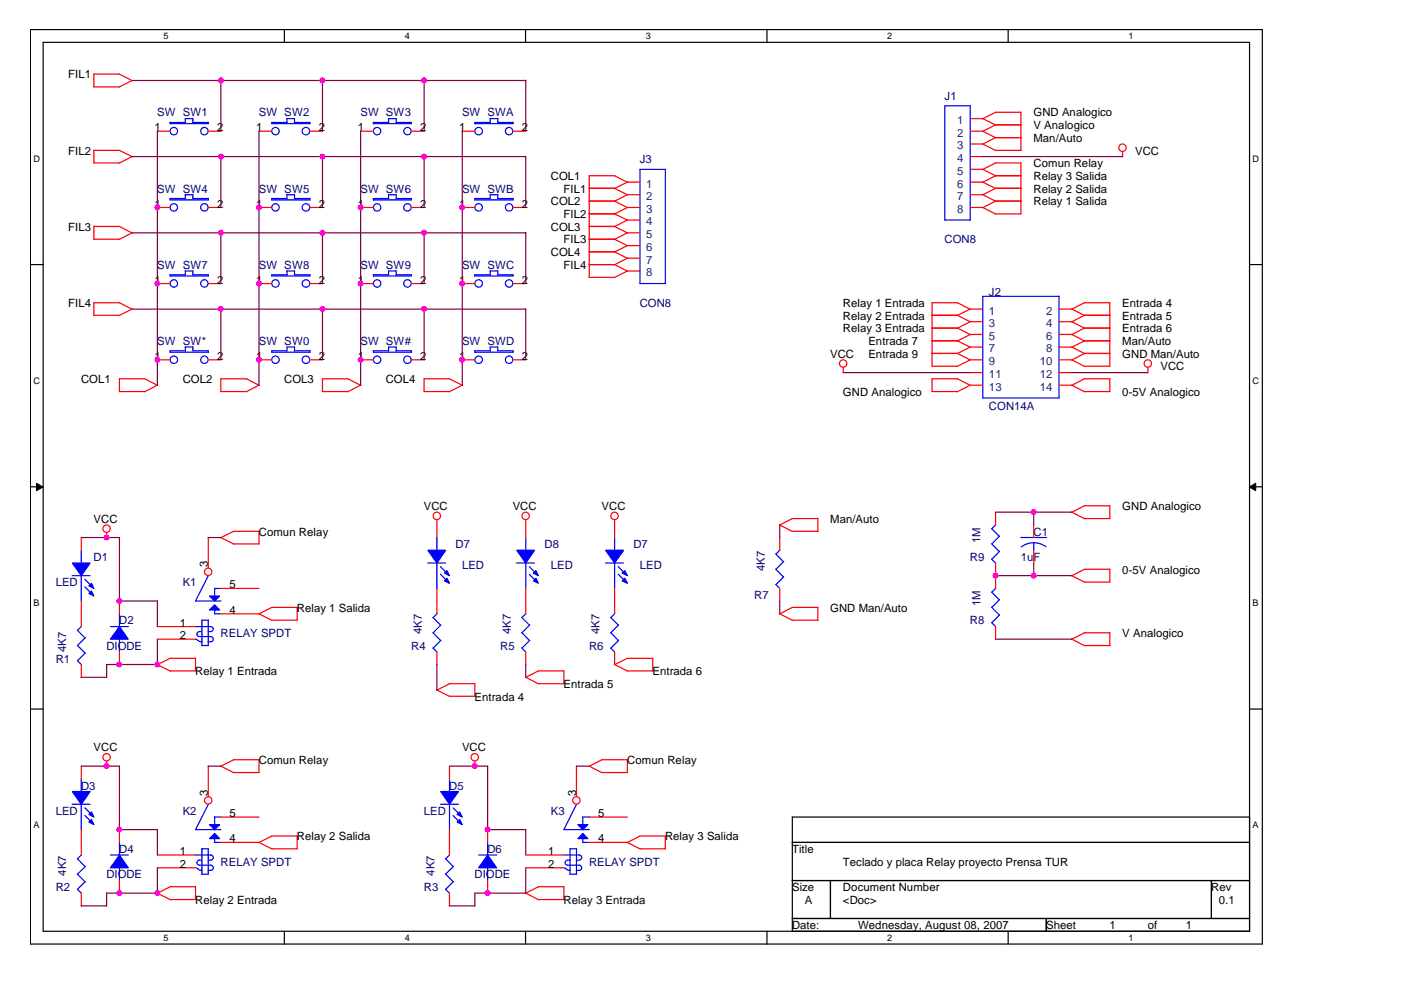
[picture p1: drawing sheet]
<svg xmlns="http://www.w3.org/2000/svg" width="297mm" height="210mm" viewBox="0 0 297 210" stroke-linecap="round" stroke-linejoin="round" font-family="sans-serif">
<path d="M6.4 6.3h261.2v193.9h-261.2zM9.2 9h255.7v188.5h-255.7z" fill="none" stroke="#000" stroke-width=".25"/>
<g fill="#fff">
<path d="M34.7 6.6h1v2.1h-1z"/>
<path d="M34.7 197.8h1v2.1h-1z"/>
</g>
<path d="M60.3 6.3v2.7M60.3 197.5v2.7" fill="none" stroke="#000" stroke-width=".25"/>
<g fill="#fff">
<path d="M85.8 6.6h1.1v2.1h-1.1z"/>
<path d="M85.8 197.8h1.1v2.1h-1.1z"/>
</g>
<path d="M111.4 6.3v2.7M111.4 197.5v2.7" fill="none" stroke="#000" stroke-width=".25"/>
<g fill="#fff">
<path d="M136.9 6.6h1.1v2.1h-1.1z"/>
<path d="M136.9 197.8h1.1v2.1h-1.1z"/>
</g>
<path d="M162.6 6.3v2.7M162.6 197.5v2.7" fill="none" stroke="#000" stroke-width=".25"/>
<g fill="#fff">
<path d="M188.1 6.6h1.1v2.1h-1.1z"/>
<path d="M188.1 197.8h1.1v2.1h-1.1z"/>
</g>
<path d="M213.7 6.3v2.7M213.7 197.5v2.7" fill="none" stroke="#000" stroke-width=".25"/>
<g fill="#fff">
<path d="M239.3 6.6h1v2.1h-1z"/>
<path d="M239.3 197.8h1v2.1h-1z"/>
<path d="M7.1 32.6h1.3v2.1h-1.3z"/>
<path d="M265.6 32.6h1.3v2.1h-1.3z"/>
<path d="M7.1 79.7h1.3v2.1h-1.3z"/>
<path d="M265.6 79.7h1.3v2.1h-1.3z"/>
</g>
<path d="M6.4 56.1h2.8M264.9 56.1h2.7" fill="none" stroke="#000" stroke-width=".25"/>
<g fill="#fff">
<path d="M7.1 126.8h1.2v2.1h-1.2z"/>
<path d="M265.6 126.8h1.2v2.1h-1.2z"/>
</g>
<path d="M6.4 103.2h2.8M264.9 103.2h2.7" fill="none" stroke="#000" stroke-width=".25"/>
<g fill="#000" stroke="#000" stroke-width=".21">
<path d="M7.7 102.5l1.4 .8-1.4 .7z" fill-rule="evenodd"/>
<path d="M264.9 103.3l1.3-.8v1.5z" fill-rule="evenodd"/>
</g>
<g fill="#fff">
<path d="M7.1 173.9h1.2v2.1h-1.2z"/>
<path d="M265.6 173.9h1.2v2.1h-1.2z"/>
</g>
<path d="M6.4 150.3h2.8M264.9 150.3h2.7M168 173.2h96.9v24.3h-96.9zM168 178.6h96.9M168 186.7h96.9M168 194.7h96.9M176.1 186.7v8M221.8 194.7v2.8M256.8 186.7v8" fill="none" stroke="#000" stroke-width=".25"/>
<g fill="none" stroke="#f00" stroke-width=".25">
<path d="M25.3 15.7l2.7 1.4M25.4 15.7h-5.5v2.7h5.4M28 17.1l-2.7 1.4M19.9 31.8v2.8h5.4M19.9 31.9h5.5M25.3 31.9l2.7 1.3M28 33.2l-2.7 1.4M33.4 27.8h2.7M44.2 27.8h2.6M54.9 27.8h2.7M65.7 27.8h2.7M76.5 27.8h2.7"/>
<path d="M87.2 27.8h2.7M98 27.8h2.7M108.8 27.8h2.7M124.9 39.9h5.5M124.9 37.3h5.5M124.9 37.2v21.6M130.3 39.9l2.8 1.4M130.3 37.3l2.8 1.4M133 38.6h2.7M133 38.6l-2.7 1.4M205.7 27.8h2.7l2.7 1.4M205.7 38.6h2.7l2.7 1.4"/>
<path d="M205.7 25.2h2.7l2.7 1.3M205.7 30.5h2.7l2.7 1.4M205.7 33.2h2.7M205.7 35.9h2.7l2.7 1.4M211 34.6h5.5M211 37.3h5.5M211 39.9h5.5M211 29.2h5.5M211 26.5h5.5M211 23.8h5.5M211.1 34.6l-2.8 1.3M211.1 37.3l-2.8 1.4"/>
<path d="M211.1 39.9l-2.8 1.4M211.1 29.2l-2.8 1.4M211.1 31.9h5.4M211.1 26.5l-2.8 1.4M211.1 23.8l-2.8 1.4M216.5 23.8v8.1M216.5 34.5v10.8M238 32.1v1.1M19.9 48h5.5M19.9 48v2.7h5.4M25.3 48l2.7 1.4M28 49.4l-2.7 1.4"/>
<path d="M33.4 44h2.7M44.2 44h2.6M54.9 44h2.7M65.7 44h2.7M76.5 44h2.7M87.2 44h2.7M98 44h2.7M108.8 44h2.7M124.9 42.6h5.5M124.9 45.3h5.5M124.9 48h5.5M124.9 50.7h5.5"/>
<path d="M124.9 53.4h5.5M124.9 56.1h5.5M124.9 58.8h5.4M130.3 50.7l2.8 1.4M130.3 56.1l2.8 1.4M130.3 42.6l2.8 1.4M130.3 48l2.8 1.4M130.3 53.4l2.8 1.4M133 52.1h2.7M133 52.1l-2.7 1.3M135.7 44h-2.7l-2.7 1.4 2.8 1.3M135.7 41.3h-2.7l-2.7 1.4"/>
<path d="M135.7 46.7h-2.7l-2.7 1.4M135.7 49.4h-2.7l-2.7 1.4M135.7 54.7h-2.7l-2.7 1.4M135.7 57.5h-2.7l-2.7 1.4M205.7 44h2.7l2.7 1.4M205.7 41.3h2.7l2.7 1.4M211 42.6h5.5M211.1 42.6l-2.8 1.4M211.1 45.3h5.4M19.9 64.2h5.5M19.9 64.1v2.8h5.4M25.3 64.2l2.7 1.4"/>
<path d="M28 65.5l-2.7 1.4M33.4 60.1h2.7M33.4 76.3h2.7M44.2 60.1h2.6M44.2 76.3h2.6M54.9 60.1h2.7M54.9 76.3h2.7M65.7 60.1h2.7M65.7 76.3h2.7M76.5 60.1h2.7M76.5 76.3h2.7M87.2 60.1h2.7"/>
<path d="M87.2 76.3h2.7M98 60.1h2.7M98 76.3h2.7M108.8 60.1h2.7M108.8 76.3h2.7M178.8 77.9v1.1M197.6 66.9h5.4M197.6 69.6h5.4M197.6 72.3h5.4M197.6 74.9h5.4M197.6 64.2h5.4M197.6 64.1v13.5h5.4"/>
<path d="M203 64.2l2.7 1.4M203 66.9l2.7 1.3M203 69.6l2.7 1.4M203 72.3l2.7 1.3M203 74.9l2.7 1.4M205.7 79h2.7M208.4 76.3h-2.7l-2.7 1.4M208.4 65.5h-2.7l-2.7 1.4M208.4 68.2h-2.7l-2.7 1.4M208.4 70.9h-2.7l-2.7 1.4M208.4 73.6h-2.7l-2.7 1.4M224.5 76.3h2.8l2.7 1.4"/>
<path d="M224.5 65.5h2.8l2.7 1.4M224.5 68.2h2.8l2.7 1.4M224.5 70.9h2.8l2.7 1.4M224.5 73.6h2.8l2.7 1.4M224.5 79h2.8M229.9 64.2h5.4M229.9 66.9h5.4M229.9 69.6h5.4M229.9 72.3h5.4M229.9 74.9h5.4M229.9 64.2l-2.7 1.4M229.9 66.9l-2.7 1.3"/>
<path d="M229.9 69.6l-2.7 1.4M229.9 74.9l-2.7 1.4M229.9 77.6h5.4M229.9 72.3l-2.7 1.3M235.3 64.1v13.5M243.4 77.9v1.1M25.3 83h5.4M25.3 80.3v2.7M25.3 80.3h5.4M30.7 80.3l2.7 1.4M33.4 81.7l-2.7 1.4M46.8 80.3h5.5l2.7 1.4"/>
<path d="M46.8 80.3v2.7h5.4M54.9 81.7l-2.7 1.4M68.3 83h5.5M68.4 80.3h5.4M68.4 80.3v2.7M73.8 80.3l2.7 1.4M76.5 81.7l-2.8 1.4M89.9 80.3h5.4M89.9 80.3v2.7h5.4M95.3 80.3l2.8 1.4M98 81.7l-2.7 1.4M197.6 80.3v2.7h5.4"/>
<path d="M197.6 80.3h5.4M203 80.3l2.7 1.4M208.4 81.7h-2.7l-2.7 1.4M224.5 81.7h2.8l2.7 1.4M229.9 80.3h5.4M229.9 80.3l-2.7 1.4M229.9 83h5.4M235.3 80.3v2.7M17.2 114v2.7M22.6 112.9v1.1M44.2 114v6.4M46.8 114l2.8 1.4"/>
<path d="M49.5 112.7l5.4-.1v2.7M49.5 112.7l-2.7 1.3M49.5 115.3h5.5M92.6 110.2v3.8M111.5 110.2v3.8M130.3 110.2v3.8M165.3 114v2.7M165.3 111.3l2.7 1.4M167.9 109.9h5.5M168 112.7h5.4M168 109.9l-2.7 1.4M173.4 109.9v2.8"/>
<path d="M211.1 108.6v2.7M211.1 119.4v5.4M219.2 111.3v2.7M219.2 116.7v2.7M227.3 108.6l2.7 1.4M229.9 107.2h5.4M229.9 107.2l-2.7 1.4M229.9 109.9h5.4M235.3 107.2v2.7M17.2 127.4v5.4M25.3 127.4v2.7M25.3 138.2v2.7"/>
<path d="M33.4 132.8h8.1M33.4 135.5h8.1M36 139.6l5.5-.1v2.7M36.1 139.6l-2.8 1.3M46.8 124.8h8.1M46.8 130.1h8.1l2.8 1.4M57.6 128.8h5.4M57.6 128.8l-2.7 1.4M63 128.7v2.8h-5.4M92.6 124.8v5.3M92.6 138.2v2.7M111.5 124.8v5.3"/>
<path d="M111.5 138.2v2.7M130.3 124.8v5.3M130.3 138.2v2.7l2.8 1.4 5.3-.1M133 139.6h5.4v2.6M133 139.6l-2.7 1.3M165.3 124.8v2.6M165.3 130.1l2.7 1.4M167.9 128.8h5.5M168 131.5h5.4M168 128.8l-2.7 1.4M173.4 128.7v2.8M211.1 132.8v2.7"/>
<path d="M227.3 122.1l2.7 1.4M229.9 134.2h5.4M229.9 120.7h5.4M229.9 134.2l-2.7 1.4 2.8 1.3M229.9 136.9h5.4M229.9 120.7l-2.7 1.4M229.9 123.4h5.4M235.3 120.7v2.7M235.3 134.1v2.8M17.2 140.9v2.7M33.4 140.9l2.7 1.4 5.4-.1M92.6 146.3l2.7 1.4"/>
<path d="M95.3 145h5.4M95.3 145l-2.7 1.4M95.3 147.6h5.4M100.7 144.9v2.7M111.5 143.6l2.7 1.4M119.6 142.2v2.8h-5.5M119.6 142.2h-5.5l-2.7 1.4M17.2 162.4v2.8M17.2 175.9v5.4M22.6 161.4v1.1M25.3 175.9v2.7M44.2 162.4v6.5"/>
<path d="M46.8 173.2h8.1M46.8 178.6h8.1l2.8 1.4M49.5 161.1h5.4M49.5 161.1l-2.7 1.4 2.8 1.3M49.5 163.8h5.5M54.9 161v2.8M57.6 177.3h5.4M57.6 177.3l-2.7 1.4M63 177.2v2.8h-5.4M95.3 162.4v2.8M95.3 175.9v5.4M100.7 161.4v1.1"/>
<path d="M103.4 175.9v2.7M122.2 162.4v6.5M124.9 173.2h8.1M124.9 178.6h8.1l2.7 1.4M124.9 162.4l2.7 1.4M133 161.1h-5.4l-2.7 1.4M133 161l.1 2.8h-5.5M135.6 177.3h5.5M135.7 180h5.4M135.7 177.3l-2.7 1.4M141.1 177.2v2.8M17.2 189.4v2.7"/>
<path d="M25.3 186.7v2.7M33.4 181.3h8.1M33.4 184h8.1M36 188h5.5M36.1 188l-2.8 1.4 2.8 1.4M36.1 190.7h5.4M41.5 188v2.7M95.3 189.4v2.7M103.4 186.7v2.7M111.5 181.3h8.1M111.5 184h8.1M111.5 189.4l2.7 1.4"/>
<path d="M119.6 188h-5.5l-2.7 1.4M119.6 188v2.7h-5.5"/>
<circle cx="238" cy="31.3" r=".79"/>
<circle cx="178.8" cy="77.1" r=".79"/>
<circle cx="243.4" cy="77.1" r=".79"/>
<circle cx="22.6" cy="112.1" r=".79"/>
<circle cx="92.6" cy="109.4" r=".79"/>
<circle cx="111.4" cy="109.4" r=".79"/>
<circle cx="130.3" cy="109.4" r=".79"/>
<circle cx="44.1" cy="121.2" r=".79"/>
<circle cx="22.6" cy="160.6" r=".79"/>
<circle cx="44.1" cy="169.7" r=".79"/>
<circle cx="100.7" cy="160.6" r=".79"/>
<circle cx="122.2" cy="169.7" r=".79"/>
</g>
<g fill="none" stroke="#00f" stroke-width=".25">
<path d="M36 26h3.3M36.1 26v.2h8.1M39.2 25.2h1.7M39.3 25.2v.8M40.9 26h3.3M40.9 25.1v.9M44.2 25.9v.3M57.6 26h3.2M60.8 25.2h1.6M60.8 25.2v.8M62.4 26h3.3M62.4 25.1v.9"/>
<path d="M65.7 25.9l.1 .3h-8.2v-.2M79.1 26h3.3M79.2 26v.2h8.1M84 26h3.2M84 25.2h-1.7l.1 .8M84 25.1v.9M87.2 25.9v.3M103.9 25.2h1.6M103.9 26h-3.2v.2h8.1M103.9 25.2v.8M105.5 26h3.3M105.5 25.1v.9"/>
<path d="M108.8 25.9v.3M135.7 35.9h5.4v24.2h-5.4zM200.3 22.4h5.4v24.3h-5.4zM36 42.1h3.3M36 58.3h3.3M36.1 42.1v.3h8.1M36.1 58.5h8.1M36.1 58.3v.3M39.2 41.3h1.7M39.2 57.5h1.7M39.3 41.3v.8M39.3 57.5v.8"/>
<path d="M40.9 42.1h3.3M40.9 58.3h3.3M40.9 41.2v.9M40.9 57.4v.9M44.2 42v.4M44.2 58.2v.3M57.6 42.1h3.2M57.6 58.3h3.2M57.6 58.3v.3M60.8 41.3h1.6M60.8 57.5h1.6M60.8 41.3v.8"/>
<path d="M60.8 57.5v.8M62.4 42.1h3.3M62.4 58.3h3.3M62.4 41.2v.9M62.4 57.4v.9M65.7 42v.4h-8.1v-.3M65.7 58.2v.3h-8.1M79.1 42.1h3.3M79.1 58.3h3.3M79.2 42.1v.3h8.1M79.2 58.3v.3M79.2 58.5h8.1"/>
<path d="M84 42.1h3.2M84 58.3h3.2M84 41.2v.9M84 57.4v.9M84 41.3h-1.7l.1 .8M84 57.5h-1.6v.8M87.2 42v.4M87.2 58.2v.3M100.7 58.5h8.1M103.9 41.3h1.6M103.9 57.5h1.6M103.9 42.1h-3.2v.3h8.1"/>
<path d="M103.9 58.3h-3.3l.1 .3M103.9 41.3v.8M103.9 57.5v.8M105.5 42.1h3.3M105.5 58.3h3.3M105.5 41.2v.9M105.5 57.4v.9M108.8 42v.4M108.8 58.2v.3M36 74.4h3.3M36.1 74.4v.3M36.1 74.7h8.1"/>
<path d="M39.2 73.6h1.7M39.3 73.6v.8M40.9 74.4l3.3-.1v.4M40.9 73.5v.9M57.6 74.4h3.2M57.6 74.4v.3M60.8 73.6h1.6M60.8 73.6v.8M62.4 74.4l3.3-.1v.4h-8.1M62.4 73.5v.9M79.1 74.4h3.3M79.2 74.4v.3"/>
<path d="M79.2 74.7h8.1M84 74.4l3.2-.1v.4M84 73.5v.9M84 73.6h-1.6v.8M100.7 74.7h8.1M103.9 73.6h1.6M103.9 74.4h-3.3l.1 .3M103.9 73.6v.8M105.5 74.4h3.3v.3M105.5 73.5v.9M208.4 62.8h16.1v21.6h-16.1zM17.2 116.7v2.7"/>
<path d="M90.7 119.4h3.8M92.6 114v2.7M92.6 119.4v5.4M109.5 119.4h3.8M111.5 114v2.7M111.5 119.4v5.4M128.4 119.4h3.8M130.3 114v2.7M130.3 119.4v5.4M164.5 117.4l1.6 1.7M165.4 116.6l-.9 .9M166.2 119l-1.7 1.7"/>
<path d="M210.2 118.5l.9 .9M210.2 115.3l1.7 1.6M210.2 112.1l1.7 1.6M211.1 111.3l-.8 .8M211.9 116.9l-1.6 1.7M211.9 113.7l-1.6 1.6M216.5 114h5.4M219.2 115.1l1.3 .2 1.2 .6M219.2 115.1l-1.4 .2-1.3 .7M219.2 115.1v1.6M15.3 122.1h3.8M16.4 136.8l1.6 1.7"/>
<path d="M16.4 133.6l1.6 1.7M17.2 122.1v5.4M17.3 132.8l-.9 .9M18 122.8l1.6 1.7M18 124.4l1.6 1.7M18.1 138.4l-1.7 1.7M18.1 135.2l-1.7 1.7M23.4 132.8h3.8M25.3 130.1v2.7M25.3 135.5v2.7M41.5 132.8h3.2a.53 .53 0 0 1 .5 .6 .53 .53 0 0 1-.5 .5h-.6M41.5 135.5l.5 .3"/>
<path d="M42 135.8l.3 .2 .5 .1M42.2 133.9h.6M42.3 133.9a.53 .53 0 0 0-.6 .5 .53 .53 0 0 0 .5 .6M42.3 135h2.4a.55 .55 0 0 1 .5 .5 .55 .55 0 0 1-.5 .6h-.6M42.8 131.5h1.4M42.8 131.5v5.4M42.8 136.9h1.4M44.2 131.5v5.4M44.2 122l-2.7 5.4h5.4M45.5 124.7v1.7M45.5 129.3v.9M45.5 124.8h1.4"/>
<path d="M45.5 130.1h1.4M91.8 137.4l.8 .8M91.8 134.1l1.6 1.7M92.7 130.1l-.9 .8 1.6 1.7M93.4 120.1l1.6 1.7M93.4 121.8l1.6 1.6M93.5 135.8l-1.7 1.6M93.5 132.5l-1.7 1.7M110.6 137.4l.9 .8M110.6 134.1l1.7 1.7M110.6 130.9l1.7 1.7M111.5 130.1l-.8 .8"/>
<path d="M112.2 120.1l1.7 1.7M112.2 121.8l1.7 1.6M112.3 135.8l-1.6 1.6M112.3 132.5l-1.6 1.7M129.5 137.4l.8 .8M129.5 134.1l1.6 1.7M129.5 130.9l1.6 1.7M130.4 130.1l-.9 .8M131.1 120.1l1.6 1.7M131.1 121.8l1.6 1.6M131.2 135.8l-1.7 1.6M131.2 132.5l-1.7 1.7"/>
<path d="M164.5 123.9l.8 .9M164.5 120.7l1.6 1.7M166.2 122.3l-1.7 1.7M210.2 132l.9 .8M210.2 128.7l1.7 1.7M210.2 125.5l1.7 1.7M211.1 124.7l-.8 .9M211.9 130.4l-1.6 1.6M211.9 127.1l-1.6 1.7M16.4 140l.8 .9M15.3 170.5h3.8M17.2 165.2v2.7"/>
<path d="M17.2 170.5v5.4M18 171.3l1.6 1.6M18 172.9l1.6 1.6M25.3 178.6v2.7M42.8 180h1.4M42.8 180v5.4M44.2 179.9v5.4M44.2 170.5l-2.7 5.4h5.4M45.5 178.6h1.4M45.5 177.8v.9M46.9 173.2h-1.4v1.6M93.4 170.5h3.8"/>
<path d="M95.3 165.2v2.7M95.3 170.5v5.4M96.1 171.3l1.6 1.6M96.1 172.9l1.6 1.6M103.4 178.6v2.7M122.2 180h-1.3v5.4M122.2 179.9v5.4M122.3 170.5l-2.7 5.4h5.4M123.6 177.8v.9M123.6 178.6h1.4M125 173.2h-1.4v1.6M16.4 188.5l.8 .9"/>
<path d="M16.4 185.3l1.6 1.7M16.4 182l1.6 1.7M17.3 181.2l-.9 .9M18.1 186.9l-1.7 1.7M18.1 183.7l-1.7 1.6M23.4 181.3h3.8M25.3 183.9v2.8M41.5 181.3h3.2a.55 .55 0 0 1 .5 .5 .55 .55 0 0 1-.5 .6h-.6M41.5 184l.4 .2M42 184.2a.65 .65 0 0 0 .8 .3M42.2 182.4h.6M42.3 182.4a.53 .53 0 0 0-.6 .5 .53 .53 0 0 0 .5 .5"/>
<path d="M42.3 183.4h2.4a.55 .55 0 0 1 .5 .6 .55 .55 0 0 1-.5 .5h-.6M42.8 185.3h1.4M94.5 188.5l.8 .9M94.5 185.3l1.6 1.7M94.5 182l1.6 1.7M95.3 181.2l-.8 .9M96.1 186.9l-1.6 1.7M96.1 183.7l-1.6 1.6M101.5 181.3h3.8M103.4 183.9v2.8M119.6 184l.4 .2M119.6 181.3h3.2"/>
<path d="M120.1 184.2a.65 .65 0 0 0 .8 .3M120.3 182.4h.6M120.4 182.4a.53 .53 0 0 0-.6 .5 .53 .53 0 0 0 .6 .5h2.4M120.9 185.3h1.4M122.8 181.3a.55 .55 0 0 1 .5 .5 .55 .55 0 0 1-.5 .6h-.6M122.8 183.4a.55 .55 0 0 1 .5 .6 .55 .55 0 0 1-.5 .5h-.6"/>
<circle cx="36.9" cy="27.8" r=".79"/>
<circle cx="43.3" cy="27.8" r=".79"/>
<circle cx="58.4" cy="27.8" r=".79"/>
<circle cx="64.9" cy="27.8" r=".79"/>
<circle cx="80" cy="27.8" r=".79"/>
<circle cx="86.4" cy="27.8" r=".79"/>
<circle cx="101.5" cy="27.8" r=".79"/>
<circle cx="107.9" cy="27.8" r=".79"/>
<circle cx="36.9" cy="44" r=".79"/>
<circle cx="43.3" cy="44" r=".79"/>
<circle cx="58.4" cy="44" r=".79"/>
<circle cx="64.9" cy="44" r=".79"/>
<circle cx="80" cy="44" r=".79"/>
<circle cx="86.4" cy="44" r=".79"/>
<circle cx="101.5" cy="44" r=".79"/>
<circle cx="107.9" cy="44" r=".79"/>
<circle cx="36.9" cy="60.1" r=".79"/>
<circle cx="36.9" cy="76.3" r=".79"/>
<circle cx="43.3" cy="60.1" r=".79"/>
<circle cx="43.3" cy="76.3" r=".79"/>
<circle cx="58.4" cy="60.1" r=".79"/>
<circle cx="58.4" cy="76.3" r=".79"/>
<circle cx="64.9" cy="60.1" r=".79"/>
<circle cx="64.9" cy="76.3" r=".79"/>
<circle cx="80" cy="60.1" r=".79"/>
<circle cx="80" cy="76.3" r=".79"/>
<circle cx="86.4" cy="76.3" r=".79"/>
<circle cx="86.4" cy="60.1" r=".79"/>
<circle cx="101.5" cy="76.3" r=".79"/>
<circle cx="101.5" cy="60.1" r=".79"/>
<circle cx="107.9" cy="60.1" r=".79"/>
<circle cx="107.9" cy="76.3" r=".79"/>
</g>
<g fill="#00f" stroke="#00f" stroke-width=".25">
<path d="M103.4 181.3l1.9 2.7h-3.8z" fill-rule="evenodd"/>
<path d="M123.6 176.7l1 1.1h-2.1z" fill-rule="evenodd"/>
<path d="M122.5 174.8h2.1l-1 1.1z" fill-rule="evenodd"/>
<path d="M93.4 167.8h3.8l-1.9 2.7z" fill-rule="evenodd"/>
<path d="M97.5 173.7l.5 1.1-1.1-.5z" fill-rule="evenodd"/>
<path d="M97.5 172.1l.5 1.1-1.1-.5z" fill-rule="evenodd"/>
<path d="M15.3 119.4h3.8l-1.9 2.7z" fill-rule="evenodd"/>
<path d="M18.8 125.8l.6-.5 .5 1.1z" fill-rule="evenodd"/>
<path d="M19.4 123.7l.5 1.1-1.1-.6z" fill-rule="evenodd"/>
<path d="M25.3 132.8l1.9 2.7h-3.8z" fill-rule="evenodd"/>
<path d="M44.4 129.3l1.1-1.1 1.1 1.1z" fill-rule="evenodd"/>
<path d="M44.4 126.4h2.2l-1.1 1z" fill-rule="evenodd"/>
<path d="M109.6 116.7h3.7l-1.8 2.7z" fill-rule="evenodd"/>
<path d="M113.6 122.6l.5 1.1-1-.5z" fill-rule="evenodd"/>
<path d="M113.1 121.5l.5-.5 .5 1.1z" fill-rule="evenodd"/>
<path d="M128.4 116.7h3.8l-1.9 2.7z" fill-rule="evenodd"/>
<path d="M132.5 122.6l.5 1.1-1.1-.5z" fill-rule="evenodd"/>
<path d="M131.9 121.5l.6-.5 .5 1.1z" fill-rule="evenodd"/>
<path d="M45.5 176.7l1.1 1.1h-2.2z" fill-rule="evenodd"/>
<path d="M44.4 174.8h2.2l-1.1 1.1z" fill-rule="evenodd"/>
<path d="M25.3 181.3l1.9 2.7h-3.8z" fill-rule="evenodd"/>
<path d="M15.3 167.8h3.8l-1.9 2.7z" fill-rule="evenodd"/>
<path d="M18.8 174.3l.6-.6 .5 1.1z" fill-rule="evenodd"/>
<path d="M18.8 172.7l.6-.6 .5 1.1z" fill-rule="evenodd"/>
<path d="M90.7 116.7h3.8l-1.9 2.7z" fill-rule="evenodd"/>
<path d="M94.7 122.6l.6 1.1-1.1-.5z" fill-rule="evenodd"/>
<path d="M94.7 121l.6 1.1-1.1-.6z" fill-rule="evenodd"/>
</g>
<g fill="none" stroke="#800040" stroke-width=".25">
<path d="M28 17.1h83.5M46.8 17v10.8M68.4 17v10.8M89.9 17.1v10.8M111.5 17v10.8M27.9 33.2h83.6v10.8M33.4 27.8v53.9M46.8 33.2v10.8M54.9 27.8v53.9M68.4 33.2v10.8M76.5 27.8v53.9M89.9 33.2v10.8"/>
<path d="M98 27.8v53.9M208.4 33.2h29.6M27.9 49.4l83.6-.1v10.8M46.8 49.3v10.8M68.4 49.3v10.8M89.9 49.4v10.8M27.9 65.5h83.6v10.8M46.8 65.5v10.8M68.4 65.5v10.8M89.9 65.5v10.8M178.8 79h26.9M227.2 79h16.2"/>
<path d="M17.2 114h8.2M25.3 114v13.5M44.1 114h2.7M165.3 111.3v2.7M211 108.6h16.3M219.2 108.6v2.7M219.2 119.4v2.7M25.3 127.4h8.1M33.4 127.4v5.4M33.4 135.5v5.4M165.3 127.4v2.8M211 122.1h16.3"/>
<path d="M211.1 135.5h16.2M17.2 143.6h5.4M22.6 140.9h10.8M22.6 140.9v2.7M92.6 140.9v5.5M111.5 140.9v2.7M17.2 162.4h8.2M25.3 175.9h8.1M25.3 162.4v13.5M33.4 175.9v5.4M44.1 162.4h2.7M95.3 162.4h8.1"/>
<path d="M103.4 162.4l-.1 13.5h8.2M111.5 175.9v5.4M122.2 162.4h2.7M17.2 192.1h5.4M22.6 189.4v2.7M33.4 184v5.4h-10.8M95.3 192.1h5.4M111.5 184v5.4h-10.9l.1 2.7"/>
</g>
<g fill="#f0f" stroke="#f0f" stroke-width=".25">
<circle cx="89.9" cy="65.5" r=".52"/>
<circle cx="68.4" cy="65.5" r=".52"/>
<circle cx="46.8" cy="65.5" r=".51"/>
<circle cx="89.9" cy="49.3" r=".52"/>
<circle cx="68.4" cy="49.3" r=".52"/>
<circle cx="46.8" cy="49.3" r=".52"/>
<circle cx="89.9" cy="33.2" r=".52"/>
<circle cx="68.4" cy="33.2" r=".52"/>
<circle cx="46.8" cy="33.2" r=".51"/>
<circle cx="89.9" cy="17" r=".52"/>
<circle cx="54.9" cy="44" r=".52"/>
<circle cx="54.9" cy="60.1" r=".52"/>
<circle cx="76.4" cy="76.3" r=".52"/>
<circle cx="76.4" cy="44" r=".52"/>
<circle cx="76.5" cy="60.1" r=".52"/>
<circle cx="98" cy="76.3" r=".52"/>
<circle cx="98" cy="60.1" r=".52"/>
<circle cx="98" cy="44" r=".52"/>
<circle cx="46.8" cy="17" r=".52"/>
<circle cx="33.4" cy="189.3" r=".52"/>
<circle cx="25.3" cy="175.9" r=".52"/>
<circle cx="25.3" cy="189.3" r=".52"/>
<circle cx="103.4" cy="175.9" r=".52"/>
<circle cx="103.4" cy="189.3" r=".52"/>
<circle cx="33.4" cy="140.9" r=".51"/>
<circle cx="25.3" cy="127.4" r=".51"/>
<circle cx="25.3" cy="140.9" r=".51"/>
<circle cx="54.9" cy="76.3" r=".52"/>
<circle cx="68.4" cy="17" r=".52"/>
<circle cx="100.7" cy="162.4" r=".52"/>
<circle cx="22.6" cy="162.4" r=".52"/>
<circle cx="22.6" cy="114" r=".52"/>
<circle cx="219.2" cy="108.6" r=".52"/>
<circle cx="219.2" cy="122" r=".52"/>
<circle cx="211.1" cy="122" r=".52"/>
<circle cx="33.4" cy="60.1" r=".51"/>
<circle cx="33.4" cy="44" r=".52"/>
<circle cx="33.4" cy="76.3" r=".52"/>
</g>
<g font-size="2.4">
<text x="14.5" y="16.6">FIL1</text>
<text x="32.8" y="27.8">1</text>
<text x="46" y="27.8">2</text>
<text x="54.3" y="27.8">1</text>
<text x="67.6" y="27.8">2</text>
<text x="75.9" y="27.8">1</text>
<text x="89.1" y="27.8">2</text>
<text x="97.4" y="27.8">1</text>
<text x="110.6" y="27.8">2</text>
<text x="219.1" y="27.4">V Analogico</text>
<text x="219.1" y="24.7">GND Analogico</text>
<text x="14.5" y="32.8">FIL2</text>
<text x="219.1" y="35.4">Comun Relay</text>
<text x="219.1" y="30.1">Man/Auto</text>
<text x="240.7" y="32.8">VCC</text>
<text x="116.8" y="38.2">COL1</text>
<text x="119.5" y="40.9">FIL1</text>
<text x="219.1" y="38.2">Relay 3 Salida</text>
<text x="219.1" y="40.9">Relay 2 Salida</text>
<text x="32.8" y="44">1</text>
<text x="46" y="44">2</text>
<text x="54.3" y="44">1</text>
<text x="67.6" y="44">2</text>
<text x="75.9" y="44">1</text>
<text x="89.1" y="44">2</text>
<text x="97.4" y="44">1</text>
<text x="110.6" y="44">2</text>
<text x="116.8" y="43.5">COL2</text>
<text x="119.5" y="46.2">FIL2</text>
<text x="219.1" y="43.5">Relay 1 Salida</text>
<text x="14.5" y="48.9">FIL3</text>
<text x="116.8" y="48.9">COL3</text>
<text x="119.5" y="51.6">FIL3</text>
<text x="116.8" y="54.3">COL4</text>
<text x="119.5" y="57">FIL4</text>
<text x="14.5" y="65.1">FIL4</text>
<text x="32.8" y="60.1">1</text>
<text x="46" y="60.1">2</text>
<text x="54.3" y="60.1">1</text>
<text x="67.6" y="60.1">2</text>
<text x="75.9" y="60.1">1</text>
<text x="89.1" y="60.1">2</text>
<text x="97.4" y="60.1">1</text>
<text x="110.6" y="60.1">2</text>
<text x="178.7" y="65.1">Relay 1 Entrada</text>
<text x="238" y="65.1">Entrada 4</text>
<text x="178.7" y="67.8">Relay 2 Entrada</text>
<text x="178.7" y="70.5">Relay 3 Entrada</text>
<text x="238" y="67.8">Entrada 5</text>
<text x="238" y="70.5">Entrada 6</text>
<text x="32.8" y="76.3">1</text>
<text x="46" y="76.3">2</text>
<text x="54.3" y="76.3">1</text>
<text x="67.6" y="76.3">2</text>
<text x="75.9" y="76.3">1</text>
<text x="89.1" y="76.3">2</text>
<text x="97.4" y="76.3">1</text>
<text x="110.6" y="76.3">2</text>
<text x="176" y="75.8">VCC</text>
<text x="184.1" y="73.2">Entrada 7</text>
<text x="184.1" y="75.8">Entrada 9</text>
<text x="238" y="75.8">GND Man/Auto</text>
<text x="238" y="73.2">Man/Auto</text>
<text x="17.2" y="81.3">COL1</text>
<text x="38.7" y="81.3">COL2</text>
<text x="60.2" y="81.3">COL3</text>
<text x="81.8" y="81.3">COL4</text>
<text x="178.7" y="83.9">GND Analogico</text>
<text x="238" y="83.9">0-5V Analogico</text>
<text x="246" y="78.5">VCC</text>
<text x="19.9" y="110.8">VCC</text>
<text x="54.9" y="113.6">Comun Relay</text>
<text x="89.9" y="108.2">VCC</text>
<text x="108.7" y="108.2">VCC</text>
<text x="127.6" y="108.2">VCC</text>
<text x="176" y="110.8">Man/Auto</text>
<text x="238" y="108.2">GND Analogico</text>
<text x="44.1" y="120.2" transform="rotate(-90 44.1 120.2)">3</text>
<text x="48.7" y="124.8">5</text>
<text x="238" y="121.6">0-5V Analogico</text>
<text x="48.7" y="130.1">4</text>
<text x="62.9" y="129.7">Relay 1 Salida</text>
<text x="176" y="129.7">GND Man/Auto</text>
<text x="38.1" y="132.9">1</text>
<text x="38.1" y="135.5">2</text>
<text x="238" y="135.1">V Analogico</text>
<text x="41.4" y="143.1">Relay 1 Entrada</text>
<text x="138.3" y="143.1">Entrada 6</text>
<text x="100.6" y="148.6">Entrada 4</text>
<text x="119.5" y="145.9">Entrada 5</text>
<text x="19.9" y="159.3">VCC</text>
<text x="98" y="159.3">VCC</text>
<text x="54.9" y="162">Comun Relay</text>
<text x="133" y="162">Comun Relay</text>
<text x="44.1" y="168.7" transform="rotate(-90 44.1 168.7)">3</text>
<text x="48.7" y="173.2">5</text>
<text x="122.1" y="168.7" transform="rotate(-90 122.1 168.7)">3</text>
<text x="126.8" y="173.2">5</text>
<text x="48.7" y="178.6">4</text>
<text x="62.9" y="178.2">Relay 2 Salida</text>
<text x="126.8" y="178.6">4</text>
<text x="141" y="178.2">Relay 3 Salida</text>
<text x="38.1" y="181.3">1</text>
<text x="38.1" y="184">2</text>
<text x="116.2" y="181.3">1</text>
<text x="116.2" y="184">2</text>
<text x="167.9" y="180.9">Title</text>
<text x="178.7" y="183.5">Teclado y placa Relay proyecto Prensa TUR</text>
<text x="41.4" y="191.6">Relay 2 Entrada</text>
<text x="119.5" y="191.6">Relay 3 Entrada</text>
<text x="167.9" y="188.9">Size</text>
<text x="170.6" y="191.6">A</text>
<text x="178.7" y="191.6">&lt;Doc&gt;</text>
<text x="178.7" y="188.9">Document Number</text>
<text x="256.8" y="188.9">Rev</text>
<text x="258.4" y="191.6">0.1</text>
<text x="167.9" y="197">Date:</text>
<text x="181.9" y="197">Wednesday, August 08, 2007</text>
<text x="221.8" y="197">Sheet</text>
<text x="235.2" y="197">1</text>
<text x="243.3" y="197">of</text>
<text x="251.4" y="197">1</text>
</g>
<g font-size="2.4" fill="#000080">
<text x="200.3" y="21.2">J1</text>
<text x="33.3" y="24.7">SW SW1</text>
<text x="54.9" y="24.7">SW SW2</text>
<text x="76.4" y="24.7">SW SW3</text>
<text x="98" y="24.7">SW SWA</text>
<text x="135.6" y="34.6">J3</text>
<text x="33.3" y="40.9">SW SW4</text>
<text x="54.9" y="40.9">SW SW5</text>
<text x="76.4" y="40.9">SW SW6</text>
<text x="98" y="40.9">SW SWB</text>
<text x="200.3" y="51.6">CON8</text>
<text x="33.3" y="57">SW SW7</text>
<text x="54.9" y="57">SW SW8</text>
<text x="76.4" y="57">SW SW9</text>
<text x="98" y="57">SW SWC</text>
<text x="135.6" y="65.1">CON8</text>
<text x="209.7" y="62.7">J2</text>
<text x="33.3" y="73.2">SW SW*</text>
<text x="54.9" y="73.2">SW SW0</text>
<text x="76.4" y="73.2">SW SW#</text>
<text x="98" y="73.2">SW SWD</text>
<text x="209.7" y="86.9">CON14A</text>
<text x="219.1" y="113.6">C1</text>
<text x="19.9" y="118.9">D1</text>
<text x="96.6" y="116.2">D7</text>
<text x="115.4" y="116.2">D8</text>
<text x="134.3" y="116.2">D7</text>
<text x="205.7" y="118.9">R9</text>
<text x="207.9" y="115.1" transform="rotate(-90 207.9 115.1)">1M</text>
<text x="216.4" y="118.9">1uF</text>
<text x="11.8" y="124.3">LED</text>
<text x="38.7" y="124.3">K1</text>
<text x="98" y="120.5">LED</text>
<text x="116.8" y="120.5">LED</text>
<text x="135.6" y="120.5">LED</text>
<text x="162.1" y="121" transform="rotate(-90 162.1 121)">4K7</text>
<text x="159.9" y="127">R7</text>
<text x="207.9" y="128.6" transform="rotate(-90 207.9 128.6)">1M</text>
<text x="22.6" y="137.8">DIODE</text>
<text x="25.3" y="132.4">D2</text>
<text x="46.8" y="135.1">RELAY SPDT</text>
<text x="87.2" y="137.8">R4</text>
<text x="89.4" y="134.5" transform="rotate(-90 89.4 134.5)">4K7</text>
<text x="106" y="137.8">R5</text>
<text x="108.3" y="134.5" transform="rotate(-90 108.3 134.5)">4K7</text>
<text x="124.9" y="137.8">R6</text>
<text x="127.1" y="134.5" transform="rotate(-90 127.1 134.5)">4K7</text>
<text x="205.7" y="132.4">R8</text>
<text x="11.8" y="140.5">R1</text>
<text x="14.1" y="138.3" transform="rotate(-90 14.1 138.3)">4K7</text>
<text x="17.2" y="167.4">D3</text>
<text x="95.2" y="167.4">D5</text>
<text x="11.8" y="172.8">LED</text>
<text x="38.7" y="172.8">K2</text>
<text x="89.9" y="172.8">LED</text>
<text x="116.8" y="172.8">K3</text>
<text x="14.1" y="185.6" transform="rotate(-90 14.1 185.6)">4K7</text>
<text x="25.3" y="180.9">D4</text>
<text x="46.8" y="183.5">RELAY SPDT</text>
<text x="92.1" y="185.6" transform="rotate(-90 92.1 185.6)">4K7</text>
<text x="103.3" y="180.9">D6</text>
<text x="124.9" y="183.5">RELAY SPDT</text>
<text x="11.8" y="188.9">R2</text>
<text x="22.6" y="186.2">DIODE</text>
<text x="89.9" y="188.9">R3</text>
<text x="100.6" y="186.2">DIODE</text>
</g>
<g font-size="2.4" fill="#004080">
<text x="202.9" y="26.3">1</text>
<text x="202.9" y="29">2</text>
<text x="202.9" y="31.7">3</text>
<text x="202.9" y="34.3">4</text>
<text x="137" y="39.8">1</text>
<text x="202.9" y="37.1">5</text>
<text x="202.9" y="39.8">6</text>
<text x="137" y="42.4">2</text>
<text x="137" y="45.1">3</text>
<text x="137" y="47.8">4</text>
<text x="202.9" y="42.4">7</text>
<text x="202.9" y="45.1">8</text>
<text x="137" y="50.5">5</text>
<text x="137" y="53.2">6</text>
<text x="137" y="55.9">7</text>
<text x="137" y="58.6">8</text>
<text x="209.7" y="66.7">1</text>
<text x="209.7" y="69.4">3</text>
<text x="221.8" y="66.7">2</text>
<text x="221.8" y="69.4">4</text>
<text x="209.7" y="72.1">5</text>
<text x="209.7" y="74.7">7</text>
<text x="209.7" y="77.4">9</text>
<text x="220.4" y="77.4">10</text>
<text x="221.8" y="72.1">6</text>
<text x="221.8" y="74.7">8</text>
<text x="209.7" y="80.2">11</text>
<text x="209.7" y="82.8">13</text>
<text x="220.4" y="80.2">12</text>
<text x="220.4" y="82.8">14</text>
</g>
<g font-size="1.9">
<text x="34.7" y="8.3">5</text>
<text x="85.8" y="8.3">4</text>
<text x="136.9" y="8.3">3</text>
<text x="188.1" y="8.3">2</text>
<text x="239.3" y="8.3">1</text>
<text x="7.1" y="34.3">D</text>
<text x="265.6" y="34.3">D</text>
<text x="7.1" y="81.4">C</text>
<text x="265.6" y="81.4">C</text>
<text x="7.1" y="128.5">B</text>
<text x="265.6" y="128.5">B</text>
<text x="7.1" y="175.6">A</text>
<text x="265.6" y="175.6">A</text>
<text x="34.7" y="199.5">5</text>
<text x="85.8" y="199.5">4</text>
<text x="136.9" y="199.5">3</text>
<text x="188.1" y="199.5">2</text>
<text x="239.3" y="199.5">1</text>
</g>
</svg>
